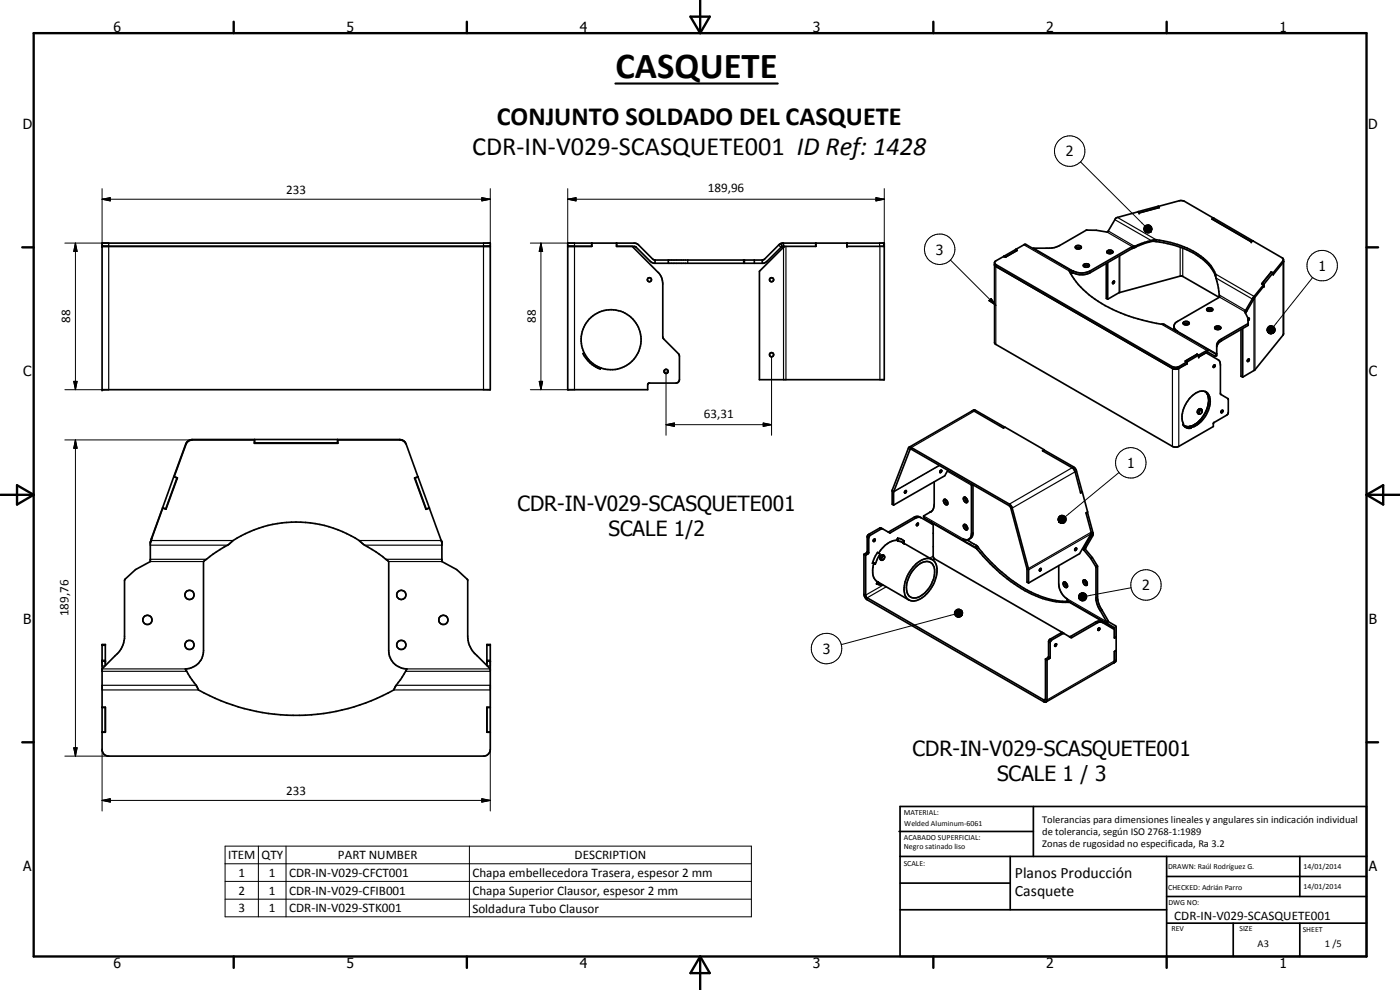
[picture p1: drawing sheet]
<svg xmlns="http://www.w3.org/2000/svg" width="420mm" height="297mm" viewBox="0 0 420 297" stroke-linecap="round" stroke-linejoin="round" font-family="sans-serif">
<g fill="none" stroke="#000" stroke-width=".51">
<path d="M30.6 73.9h116.5M30.6 72.9h116.5v44h-116.5zM177.6 72.9v1h-7.2M185 72.9v1h5.3l.5 .2 4.3 4.3 1.2 .6h32.8l1.1-.6 4.5-4.4M185.1 72.9v1M189.7 73.9l7.7 7.8a4.7 4.7 0 0 1 1.5 3.5v16l4.9 5.3 .1 7.4-.4 .8-.6 .2h-8.1l-.4 .5v1.5h-24v-44h20.2l.9 .4 4.4 4.4 .7 .3M196.6 78h32.2M196.6 78v1M200.6 78v1M226.4 78v1M228.8 78v1M234.3 73.1l31.1-.2v41h-37.5v-32.5l7.3-7.2"/>
<path d="M234.3 73.1l-4.8 4.6-.7 .3M234.3 73.1l.4 .9M235.1 72.9v1M235.1 73.9l-.4 .1M235.4 73.9l-.2 .3M235.5 73.9l-.3 .3M244.8 72.9v1M244.9 72.9v1h-9.8M254.2 72.9v1h11.2M254.2 72.9v1M265.2 72.9v1M298.5 79.5l53.4 31a1.91 1.91 0 0 0 1.9 0l2.4-1.4"/>
<path d="M298.5 79l53.4 31 .7 .2 1.2-.2 5.9-3.4M301.3 76.9l-2.4 1.4-.4 .4 .1 24.4 53.7 31 1.5-.2 10.3-5.9 .2-1.2 3.8-2.2 .5-.5v-4.5l-2.3-1.3v-.2v-8.6l-.2-1-.3-.4-3.9-2.3-2.2 1.3M301.3 76.9l.5 .2M304.8 74.8l.5 .3-3.5 2M304.8 74.8l2.7-1.5 .4 .1 13.4 7.7M304.8 74.8l-3.5 2.1M322.8 73.9a1.01 1.01 0 0 1 1.7 .4 1 1 0 0 1-1 .4 1 1 0 0 1-.8-.7zM322.8 74.5l.6-.3 1 .3M325.2 79.9a1.25 1.25 0 0 1 1.6 0M325.2 79.4a.9 .9 0 0 1 1-.3 .9 .9 0 0 1 .6 .8 .95 .95 0 0 1-.9 .3 .95 .95 0 0 1-.7-.7zM332 79v10.5l.4 .3M332.3 75.3a.99 .99 0 0 1 1.7 .4 1 1 0 0 1-1 .4 1 1 0 0 1-.8-.7z"/>
<path d="M332.4 75.7l.9-.1 .6 .3M332.4 75.7l-.1 .2M332.4 75.7v.2M332.4 78.8v11M339.8 74.5l-12.6 7.3a5.6 5.6 0 0 1-5.2 0M339.8 74l-12.6 7.3a5.5 5.5 0 0 1-5.2 0M339.8 74v.5M340.5 73.9l-.7 .1M340.5 73.9l.4 .2M340.9 74.1l-1.1 .4M341.6 63.5l-6.7 1.9-2.5 4.2-3.4-.5-2.9-.1-9.2 5.2-1.9 .3h-5.1M341.6 63.5l.3 .4"/>
<path d="M341.6 63.5h.1M345.5 72.2l.4 .2M345.9 72.4l-2.1 .5-2.9 1.2M345.9 72.4l1.1 .1M347 71.9l-3.5 .8-3 1.2M347 72.5a25.7 25.7 0 0 1 15.9 7.1l1.3 1.9 .6 1.3M347 71.9a25.1 25.1 0 0 1 16.4 7.8l1.4 2.5M347 71.9v.6M347.6 61.9l.3 .4M347.6 61.9l-6 1.6M347.6 61.9l6.3-1.7 1.3 .1 9 5.1M347.6 61.9v.1"/>
<path d="M347.9 62.3l-6 1.6M363.8 65.7v.1M363.8 65.7l.5-.3 11.7 6.9M363.8 65.7l11.7 6.8M364.2 65.4l-.4 .3 11.7 6.9M364.2 65.4v.1M376 72.3l9 5.2 .2 .4M376 72.3l-.5 .3M376 72.3h.1M385.1 78.7l-3 3.7M385.2 77.9l-3.1 3.9M385.2 78.4l-.1 .3"/>
<path d="M385.2 77.9v22.4l-8.6 10.7-3.7 2.2M385.2 78.3l-.1 .4M321.1 81.8l.5 .2M321.3 81.1l.6 .3M321.3 81.1l-.3 .1a20.6 20.6 0 0 0 8.6 9.2 51 51 0 0 0 19.9 7l13.4 7.7M321.3 81.1l-.3 .4M321.9 81.4l-.3 .6M322 81.3v.5M322 81.3l-.1 .1M322 81.8l-.4 .2M334 84.5h.5l-.4 .6-.2-.2zM352.3 98l.3 .8 .8 .6-.5-.1"/>
<path d="M355.2 96.7a1.1 1.1 0 0 1 1.7 .3 .89 .89 0 0 1-1 .6 .89 .89 0 0 1-.7-.9zM355.2 97.2l.6-.2 1 .2M362.2 92.8a1.04 1.04 0 0 1 1.8 .2 1 1 0 0 1-1 .4 1 1 0 0 1-.8-.6zM362.3 93.1l.7-.2 .8 .2M364.6 98.2a1.04 1.04 0 0 1 1.8 .2 1.02 1.02 0 0 1-1 .5 1.02 1.02 0 0 1-.8-.7zM364.7 98.6l.5-.2 1.1 .2M364.8 82.2v.6M364.8 82.8h.1M364.8 82.2v.3M364.8 82.7l.9 3.7 .3 2.8M365.8 89.2l-11.3-6.4-18.6 5-3.5 2M366 89v.2"/>
<path d="M366 89.2l-13.2 7.6a1.9 1.9 0 0 0-.3 2.3M372.4 98.8v14.1l.5 .3M372.9 98.6v14.6M374.1 93.4l-.3 .6M374.5 95.6h.4l-.3 .6M374.6 97.1l-8.9 5.3-.5 1.1v3.2l-.7 .1-2.2-1.2-2.6 1.5M376.1 89.3l-2.6 4.2a5.3 5.3 0 0 1 1 4.2l-8.5 5-.8 1.3M376.1 89.3l.2 .4M376.3 89.7l-2.6 4.2M376.4 88.9v.6M376.4 89.5l-.1 .2M376.4 88.9l-.3 .4"/>
<path d="M376.4 89.5h.1M378.7 85.1l.6 .2M378.7 85.1v.1M379.3 85.3l-2.9 3.6M379.3 85.3v.6l-2.9 3.6M381.5 81.7l-2.8 3.4M381.5 81.7h.1M381.5 81.7l.6 .1M382.1 82.4h.1M382.1 81.8l-.6-.1-2.8 3.4M382.1 81.8l-2.8 3.5M382.1 81.8v.6"/>
<path d="M175.3 105.9l-.3 .2a9.6 9.6 0 0 0 5.2 4.6l.1-.3M175.3 105.9a9 9 0 0 1 6.4-12.8 9 9 0 0 1 10.7 9.6 9 9 0 0 1-12.1 7.7M175.3 105.9a8.8 8.8 0 0 0 5 4.5M356.2 109.1h.1M359.7 106.6l-.4-.3-3.5 2 .4 .3v.5M359.7 106.6v.5M361.7 117.5l.5 .5M362.2 118l.3 .7M362.5 118.7l.2 .8M362.7 119.5l-.1 2M362.7 119.5v.5M362.9 105.1l1.9 1.1h.4"/>
<path d="M362.9 105.1h-.5l-2.7 1.5M364.3 109.6h.3l-.2 .6h-.3zM374.5 107.9h.4l-.3 .6-.3-.1zM76.4 132h-18.7l-1.3 .5-.6 .8-3.5 9.7 .9 .4-3.4 9.4-1-.4-3.5 9.8M76.4 132.9h25M76.4 131.9v1.1h25v-1h18.6l1.3 .5M101.3 131.9v1M121.4 132.5l.4 .5M272.8 134.2h.5l30 17.3 .5 .9 4.8 18.2 .1 4.3M272.8 134.2l-5 12.8-.1 4.3 .5 .3M291.8 123.2l.5-.2 .5 .1 8.8 5.1M291.8 123.2l.6 .2 8.7 5 .6-.2 11.7 6.8"/>
<path d="M291.8 123.2l-19 11M313.4 135l9.2 5.4 .5 1 1.7 6.2M313.4 135l-.4 .3M313.4 135l-.5 .3 9.2 5.3 .6 1 1.6 6.3 .5-.3M313.4 135h.1M355 127.3a2.65 2.65 0 0 0 3.6 .1M355.6 128.1l1.3 .1M356.9 128.2l.5 .3M357 128l.5 .2M357 128l-.1 .2M357.4 127.9l-.4 .1M357.5 128.2a8.3 8.3 0 0 0 5.4-9.5 2.54 2.54 0 0 0-4.1-.8 8.6 8.6 0 0 0-3.6 9.8l1.1 .7 1.1 .1"/>
<path d="M357.5 128.2l-.1 .3M358.2 127.6l-.5 .2M359.6 123a.74 .74 0 0 1 1.2 .1 .74 .74 0 0 1-.6 1.1h-.5l-.3-.4zM359.8 126.4l-.8 .7M360.7 122.9l-.7 .5-.1 .8M361.2 124.7l-1 1.3M361.8 123.6l-1.6 2.4-2 1.6M362.6 121.5l-.5 1.6-.8 1.5M362.6 121.5l-.5 1.6M362.7 120.9l-.1 .6M366.6 123.2h.4l-.4 .7-.2-.3zM366.9 123.1h.1"/>
<path d="M48.8 152.4l-3.4 9.4M48.8 152.4l.9 .3M49.7 152.7h.1M52.1 143l3.6-9.8 .6-.8 1.3-.5 63 .1a1.97 1.97 0 0 1 1.3 1.3l3.5 9.7M52.1 143l1 .4-3.4 9.3M52.1 143l-3.3 9.4M124.5 143.4h.1M124.5 143.4l3.4 9.3M125.4 143l-1 .4 3.4 9.4 1.1-.4-1 .3M125.4 143l.1 .1M125.5 143.1l7 19.2M125.5 143.1l-1 .3"/>
<path d="M127.9 152.7v.1M264.9 158.7h-.4l-3.7 2.3-.1 4.8-.9 .8M264.9 158.7l-.8-.3-3.6 2.1-.2 .5v4.5l-.2 .4-.8 .4M268.2 151.6v-4l4.9-12.8 .3-.1 29.7 17.2 5.1 18.6v4.2l.5 .2M271.6 147.3l.3-.1 .1 .3-.4 .5-.2-.3zM275.1 157.2l.3-.2a.37 .37 0 0 1 .1 .5 .37 .37 0 0 1-.5 .1zM276.4 155.3l3.7 2.1v9.6l.3 .6 38.4 22.2M276.4 155.3l-.9-.4-.9 .2-8.1 4.5M276.4 155.3l-.7-.1-1 .3-7.5 4.4-2.3-1.2M279 153.7l-1.8 1.1 .2 .6 12 6.9M279.4 156.6l.2 .5M279.6 153.5l-.6 .2"/>
<path d="M280.4 144.6v6.7l-.2 1.1-.6 1.1M282.2 141.2l.2-.1a.31 .31 0 0 1 .2 .5 .31 .31 0 0 1-.5 0zM283.2 149.9a.89 .89 0 0 1 1.1 .5 .89 .89 0 0 1-.2 1.1l-.8-.6zM283.7 149.8l.1 .8 .6 .6M284.4 141.1l-.9 1.6-15.3 8.9M289.2 149.3a.94 .94 0 0 1 1.2 1.2v.1a.89 .89 0 0 1-1.1-.2 .89 .89 0 0 1-.1-1.1zM289.2 157.5l.1-.1a.93 .93 0 0 1 .9 .5 .93 .93 0 0 1-.2 1.1l-.5-.3a1.06 1.06 0 0 1-.3-1.2zM289.6 149.2l.2 .8 .6 .5M289.6 157.4l.2 .8 .6 .5M291.5 145.6v14.5a1.6 1.6 0 0 1-1.4 1.9M291.7 145.3l-.2 .3M291.8 145.4l-.3 .2"/>
<path d="M292 145.5v14.7l-.4 1-.8 .6M324.7 147.6h.1M324.8 147.6l-.5 .2M324.8 147.6l1.6 6-.5 .3 1.6 6M326.3 153.6l1.7 6.3M327.5 160l.1 .2M327.5 159.9l-3.5 6.2-15.3 8.8M328 159.9l-.4 .3M328 159.9l.1 .5M45.3 162.2l-.2 .4v5.9l-4.4 2.4-3.3 3.1v17.6a7.7 7.7 0 0 1-2.8 5.1l-4 4M45.3 162.2l-.2 .7M45.4 161.8h.1"/>
<path d="M45.4 161.8v.3M61.1 168.5l2.8-2.2 5-3.2a13.3 13.3 0 0 1 4.8-3 34.5 34.5 0 0 1 34.7 2.6l1 .9a35.4 35.4 0 0 1 7 4.7l.3 .2v26.7a5.5 5.5 0 0 0 5.4 5.5l-3.8 6.1a59.1 59.1 0 0 1-58.8 0l-3.9-6.1a5.5 5.5 0 0 0 5.5-5.5zM132.5 162.3l.1 .6M132.5 162.3l.1 6.2a16.8 16.8 0 0 1 7.8 5.5v16.9a7.4 7.4 0 0 0 2.8 5.8l3.9 4M259.3 166.3v12l.3 .9 .4 .6 53.6 30.9 .5-.2 .1-.5v-12M259.3 166.3l.5 .3M259.8 166.6v12.1l.3 .6 53.3 30.8 .4-.4v-12M262.2 162l.3-.3a.37 .37 0 0 1 .1 .5 .37 .37 0 0 1-.5 .1zM262.2 169.1a5 5 0 0 0 .8 5.3l9.7 5.6M263 175.2l1.1 .3h.8M263.3 165.7l.8 .5-1.4 3-.9-.2zM263.4 174.6l-.4 .6"/>
<path d="M263.9 174.9l-.9 .3M265.4 166.8a.9 .9 0 0 1-.8 1.3M265.4 166.8h-.2a.87 .87 0 0 0-.6 1.1l.1 .2M265.4 166.8a.78 .78 0 0 0-1.3 .2 .78 .78 0 0 0 .5 1.1M269.1 162.1a7.2 7.2 0 0 0-5.4 3.9M269.1 162.1l.6 .3M269.4 161.5l1.1 .2a1.24 1.24 0 0 1 .8 1.3M269.4 161.5l.3 .9M269.4 161.5l-.3 .6M269.7 162.4l.8 .2 9.3 5.3M274.8 170.2a3.6 3.6 0 0 1 4.9-1.1 5.9 5.9 0 0 1-.1 6 6.9 6.9 0 0 1-5.4 4.3 2.53 2.53 0 0 1-2.2-3.1 9.8 9.8 0 0 1 2.8-6.1zM274.9 169.2a4.7 4.7 0 0 1 4.7-1.4 4.1 4.1 0 0 1 1.4 5 9.8 9.8 0 0 1-6.5 7.5 2.92 2.92 0 0 1-3.2-3.5 11.3 11.3 0 0 1 3.6-7.6z"/>
<path d="M289.4 162.3l3.4 2M289.7 161.9l-.3 .4M290.1 162l3 1.7M290.1 162l-1.1-.4 .4 .7M292.8 164.3l.4 .5M293.1 163.7l.6 .8M293.1 163.7l-.3 .6M293.2 164.8a44.7 44.7 0 0 0 20.7 15.1l1 .2a15.6 15.6 0 0 0 6.1 .5M293.7 164.5a44.1 44.1 0 0 0 21 15.2l3.1 .6 3 .2M293.7 164.5l-.5 .3M312.1 170.7l.4-.1-.3 .7-.3-.1zM317.7 169.7v5.6a5.5 5.5 0 0 0 2.6 4.4l.1 .5 12 6.9"/>
<path d="M319.1 174.8a.97 .97 0 0 1 1 .4 .97 .97 0 0 1 0 1.1 1.13 1.13 0 0 1-1-1.5zM319.6 174.6v.7l.8 .7M322.6 164.7l.2-.2a.31 .31 0 0 1 .2 .4 .31 .31 0 0 1-.5 .1zM325.1 174.1a.8 .8 0 0 1 1.2 .8v.5a.91 .91 0 0 1-1.1-.2 .91 .91 0 0 1-.1-1.1zM325.3 165.1l2.1 2.5M325.5 174l.1 .6 .7 .7M325.7 164.8l2.1 2.5M325.7 164.8l-.4 .3M327.4 167.6l1.5 2.6v9.5a7.9 7.9 0 0 0 1.3 3.6M327.6 160.2v.2M327.6 160.4l-2.2 3.9-.1 .8M327.8 167.3l1.6 2.5v9.7l.6 2.2 .7 1.3"/>
<path d="M327.8 167.3l-.4 .3M328.1 160.4l-2.4 4.4M328.1 160.4h-.5M30.6 198.4h1M31.6 199.7v-6.3h-1v31.8l.5 1 1.2 .7h113.1l1.2-.7 .5-1.3v-31.5h-1v6.3M146.1 198.4h1M313.8 197.7l.4 .3M316.7 193.3l.3-.1 .1 .1-.3 .6-.3-.1zM318.8 189.8l-3.9 2.2-.2 .4v4.5l-.3 .5-.6 .3M318.8 189.8l.5 .3M319.3 190.1l-3.7 1.9-.3 .4-.1 5-1 .6M321 180.6h.1"/>
<path d="M321 180.6l-.1 .1M329.6 188.5l.3-.1 .2 .2-.4 .5-.2-.2zM330.2 183.3l1.9 3.2M330.7 183l-.5 .3M330.7 183l1.9 3.2M330.9 186.8a1.51 1.51 0 0 0-1.7 .1l-7.6 4.4-2.3-1.2M330.9 186.8l-1-.4-.9 .1-8.1 4.5M330.9 186.8l3.6 2.1M332.1 186.5l.3 .6M332.4 187.1l2 1.2 .1 3.1 .4-.3M332.6 186.2l-.5 .3M332.6 186.2l.1 .4 2.1 1.2 .2 .5v9.7l-.2 .5-.6 .4"/>
<path d="M334.2 198.9l-20.3 11.7M334.9 195.2h.1M335 195.2l-.5 .3M335 195.2l-.5 .3v3l-.3 .4M30.6 212.2h1v7.5h-1M30.6 212.3h1M30.6 219.6h1M146.1 212.3h1M146.1 219.6h1M147.1 212.2h-1v7.5h1M269.8 249.5h40.3M270.1 242h140v45h-140z"/>
<path d="M270.1 257h140M303.2 257v16M310.1 242v15M350.1 257v30M390.1 257v12M270.1 265h33.1M270.1 273h80M350.1 277h60M350.1 269h60M350.1 263h60M370.1 277v10M390.1 277v10"/>
<circle cx="194.9" cy="83.9" r=".61"/>
<circle cx="231.5" cy="83.9" r=".61"/>
<circle cx="199.9" cy="111.4" r=".63"/>
<circle cx="231.6" cy="106.4" r=".63"/>
<circle cx="56.9" cy="178.5" r="1.37"/>
<circle cx="120.4" cy="178.5" r="1.38"/>
<circle cx="44.2" cy="186" r="1.38"/>
<circle cx="56.9" cy="193.5" r="1.36"/>
<circle cx="120.4" cy="193.5" r="1.39"/>
<circle cx="133.1" cy="186" r="1.38"/>
</g>
<g fill="#000">
<circle cx="30.6" cy="73.9" r=".25"/>
<circle cx="30.6" cy="72.9" r=".25"/>
<circle cx="254.2" cy="73.9" r=".25"/>
<circle cx="265.2" cy="72.9" r=".25"/>
<circle cx="301.3" cy="76.9" r=".25"/>
<circle cx="304.8" cy="74.8" r=".25"/>
<circle cx="341.9" cy="63.9" r=".25"/>
<circle cx="375.5" cy="72.5" r=".25"/>
<circle cx="321.9" cy="81.4" r=".25"/>
<circle cx="379.3" cy="85.9" r=".25"/>
<circle cx="30.6" cy="116.9" r=".25"/>
<circle cx="355.8" cy="108.3" r=".25"/>
<circle cx="359.3" cy="106.3" r=".25"/>
<circle cx="359.7" cy="107.1" r=".25"/>
<circle cx="53.1" cy="143.4" r=".25"/>
<circle cx="30.6" cy="198.4" r=".25"/>
<circle cx="31.6" cy="198.4" r=".25"/>
<circle cx="146.1" cy="198.4" r=".25"/>
<circle cx="147.1" cy="198.4" r=".25"/>
</g>
<g fill="none" stroke="#000" stroke-width=".35">
<path d="M32.6 72.9v44M145.1 72.9v44M172.4 72.9v44M206.4 78v1M223.1 78v1M223.5 78v1M233.7 73.5l.7 .7M235.2 74.2v39.7M235.9 73.9v40M264 72.9v1M264.1 73.9v40M298.9 79.4v23.9"/>
<path d="M307.3 73.4l13.6 7.9M310.2 74.5l11.8 6.8M332.3 69.6l7.5 4.4M332.6 69.3l7.9 4.6M334.6 65.9l10.9 6.3M335.4 65.2l11.6 6.7M335.9 76.8v11M336.1 76.7v11.1M354.2 74.2v8.6M355 74.5v8.4M385.1 78.2v.6M385.1 78.7v21.8"/>
<path d="M327.2 81.3v.5M348.6 97.3l13.6 7.9M353.4 99.4l11.8 6.8M364.8 82.2l11.6 6.7M364.9 83.4l11.3 6.5M365.9 88.5l7.9 4.6M366 89.2l7.5 4.3M374.5 97.1v.6M376.3 89.6v21.6M376.6 89.2v21.8M351.9 110v23.9M353.8 110v23.9"/>
<path d="M366.6 101.7v.5M55.7 133.2l.2 .1M57.6 131.9v.1M120 131.9v.1M272.6 134.5l.5 .4 .2-.2M281.8 139.6l-13.5 7.8-.5-.4M282 139.7l-13.8 7.9-.5-.2M292.8 123.1l-19.3 11.2v.5M264.1 158.4l.4 .3M266.8 159.6l.5 .2M274.3 155.2l.4 .3M277.2 154.8l11.8 6.8"/>
<path d="M279.6 156.9l13.6 7.9M284.3 141.4l7.2 4.2M292 159.9l-.5 .2M322.2 140.1l-19.3 11.2v.5M323.1 141.4l-19.3 11h-.5M327.5 159.7l-18.9 10.9-.4-.1M45.1 168.5h16M45.1 167.8h16.9M45.1 163.6h23.2M45.3 162.2h24.7M45.5 161.4l.1 .1M107.8 162.2h24.6"/>
<path d="M109.4 163.6h23.2M115.8 167.8h16.8M116.7 168.5h15.9M260 165.9l.5 .3M260.3 165.5l.4 .3M260.3 161.2l.4 .2M260.7 160.3l.5 .3M265 175.6l-5.2 3-.5-.3M266 176.1l-5.7 3.3v.6M280.1 166.9l-1.1 .5M280.5 167.7l-.6 .3M320.3 179.7l11.8 6.8"/>
<path d="M324.8 164.8l.5 .3M325.2 164l.3 .1M327.2 160.5l.7 .4M327.4 160.1l.2 .1M327.4 160.2l-18.7 10.8-.5-.3M329.3 169.7l-.5 .3M329.4 170l-.5 .2M329.4 179.1l-.5 .3M30.6 198.1h1M30.6 193.7h1M30.6 199.8h.8M146.1 198.1h1"/>
<path d="M146.1 193.7h1M146.3 199.8h.8M314.4 197.4l.5 .2M314.7 196.9l.5 .3M314.7 192.6l.5 .3M315.2 191.8l.4 .2M318.5 189.9l.5 .2M320.8 180.7l13.7 7.9M321.3 191l.4 .3M328.7 186.7l.5 .2M335 198l-20.8 12-.4-.3-.5 .3v.6M30.6 200.7h25"/>
<path d="M30.6 201.4h25.4M30.6 207h29M30.6 205.6h28.3M118.2 207h28.9M118.9 205.6h28.2M121.7 201.4h25.4M122.1 200.7h25"/>
</g>
<g fill="none" stroke="#000" stroke-width=".3">
<path d="M30.6 59.8l2.5-.5v1zM30.6 59.8h116.5M30.6 56.6v17.3M144.6 59.3l2.5 .5-2.5 .5zM147.1 56.6v17.3M170.4 59.8l2.5-.5v1zM170.4 59.8h95M170.4 56.6v17.3M262.9 59.3l2.5 .5-2.5 .5zM265.4 56.6v17.3M324.3 48.6l19.3 19.2M19.5 72.9h13.1"/>
<path d="M22.6 72.9l.5 2.5h-1zM22.6 72.9v44M159.2 72.9h11.2M162.3 72.9l.5 2.5h-1zM162.3 72.9v44M285.2 78l13.7 13.6M343.2 68.6l2.2 1-2.1-.7zM343.3 68.9l2.1 .7-2-.4zM343.3 68.4l2.1 1.2-2.2-1zM343.4 68.1l2 1.5-2.1-1.2zM343.4 69.2l2 .4-1.9-.2zM343.5 69.4l1.9 .2h-1.7z"/>
<path d="M343.5 67.9l1.9 1.7-2-1.5zM343.7 67.7l.2-.1 1.5 2zM343.7 67.7l1.7 1.9-1.9-1.7zM343.7 69.6h1.7l-1.5 .2zM343.9 69.8l1.5-.2zM343.9 67.6l.3-.1 1.2 2.1zM344.1 69.8l1.3-.2zM344.2 67.5l.3-.1 .9 2.2zM344.4 69.9l1-.3zM344.5 67.4h.2l.7 2.2zM344.7 69.9l.7-.3zM344.7 67.4l.3 .1 .4 2.1z"/>
<path d="M344.9 69.8l.5-.2zM345 67.5l.2 .2 .2 1.9zM345.2 69.7l.2-.1zM345.2 67.7l.2 .2v1.7zM345.4 67.9l.2 .2-.2 1.5zM345.6 68.1l-.2 1.5zM345.6 69.1l-.2 .5zM345.7 68.3l-.3 1.3zM345.7 68.8l-.3 .8zM345.7 68.6l-.3 1zM296.7 90.2l.8-.7 1.4 2.1zM380.2 99l.5 .9z"/>
<path d="M380.3 98.7l.4 1.2zM380.3 99.2l.4 .7zM380.3 98.5l.4 1.4zM380.4 99.5l.3 .4zM380.4 98.2l.2-.2 .1 1.9zM380.4 98.2l.3 1.7-.4-1.4zM380.5 99.7l.2 .2zM380.6 98l.3-.2-.2 2.1zM380.7 99.9l.5 .3zM380.7 99.9l.8 .3zM380.7 99.9l1 .3zM380.7 99.9l1.3 .2z"/>
<path d="M380.7 99.9h1.5zM380.7 99.9l1.7-.2-.2 .2zM380.7 99.9l1.9-.3zM380.7 99.9l2-.6-.1 .3zM380.7 99.9l2-.8v.2zM380.7 99.9l2-1.1v.3zM380.7 99.9l1.9-1.4 .1 .3zM380.7 99.9l1.8-1.6 .1 .2zM380.8 97.8v2.1M380.9 97.8l.2-.1-.4 2.2zM381.1 97.7h.3l-.7 2.2zM381.4 97.7h.2l-.9 2.2z"/>
<path d="M381.6 97.7l.3 .1-1.2 2.1zM381.9 97.8l.2 .1-1.4 2zM382.1 97.9l.2 .1-1.6 1.9zM382.3 98l.2 .3-1.8 1.6zM393.9 83.3l-11.6 14.7M19.5 116.9h13.1M22.1 114.4h1l-.5 2.5zM159.2 116.9h11.2M161.8 114.4h1l-.5 2.5zM199.9 111.4v19.2M231.6 107.1v23.5M19.5 132h38.2"/>
<path d="M22.6 132l.5 2.5h-1zM22.6 132v94.9M199.9 127.4l2.5-.5v1zM199.9 127.4h31.7M229.1 126.9l2.5 .5-2.5 .5zM317.5 155.6l.3 1zM317.5 155.9l.3 .7zM317.6 156.1l.2 .5zM317.6 155.3l.2 1.3zM317.7 156.4l.1 .2zM317.7 155.1l.1 1.5zM317.8 156.6l.4 .3z"/>
<path d="M317.8 156.6l.7 .4zM317.8 156.6l.9 .5zM317.8 156.6l1.2 .4zM317.8 156.6l1.5 .4zM317.8 156.6l1.7 .2-.2 .2zM317.8 156.6h1.9l-.2 .2zM317.8 156.6l2.1-.2-.2 .2zM317.8 156.6l2.1-.4v.2zM317.8 156.6l2.2-.7-.1 .3zM317.8 156.6l2.2-1v.3zM317.8 156.6l2.1-1.2 .1 .2zM317.8 156.6l2-1.5 .1 .3z"/>
<path d="M317.8 156.6l1.8-1.7 .2 .2zM317.8 156.5h2.1M317.9 154.9l.2-.2-.3 1.9zM317.9 154.9l-.1 1.7-.1-1.5zM318.1 154.7l.3-.1-.6 2zM318.4 154.6h.2l-.8 2zM318.6 154.6h.3l-1.1 2zM318.9 154.6h.3l-1.4 2zM319.2 154.6l.2 .2-1.6 1.8zM319.4 154.8l.2 .1-1.8 1.7zM335.8 141.8l-16.1 13.2M261.8 169l.9 .2z"/>
<path d="M263.4 174.6l.5 .3-.9 .3zM269.4 161.5l.3 .9-.6-.3zM271.3 162.3l.1 .9-.5-.3zM323.7 179v.3zM323.7 179.3l.2 .5zM323.7 179.3l.4 .7zM323.7 179.3l.6 .8zM323.7 179.3l.9 1zM323.7 179.3l1.1 1zM323.7 179.3l1.4 1h-.3zM323.7 179.3l1.7 1h-.3zM323.7 179.3l1.9 .8-.2 .2z"/>
<path d="M323.7 179.3l2.1 .7-.2 .1zM323.7 179.3l2.3 .4-.2 .3zM323.7 179.3l2.4 .2-.1 .2zM323.7 179.3l2.5-.1-.1 .3zM323.7 179.3l2.5-.3v.2zM323.7 179.3l2.4-.6 .1 .3zM323.7 179.3l2.3-.8 .1 .2zM323.7 179.3l2.1-1.1 .2 .3zM323.7 179.3l2-1.2 .1 .1zM323.7 179.3l1.7-1.4 .3 .2zM323.7 178.8v.5zM323.7 179.4h2.5"/>
<path d="M323.8 178.5l-.1 .8zM324 178.3l-.3 1zM324.1 178.1l.3-.1-.7 1.3zM324.1 178.1l-.4 1.2zM324.4 178l.2-.2-.9 1.5zM324.6 177.8h.3l-1.2 1.5zM324.9 177.8h.3l-1.5 1.5zM325.2 177.8l.2 .1-1.7 1.4zM339.4 176.4l-13.2 2.5M286.4 183.9l2.5-.3-2.5 .5zM286.4 184.1l2.5-.5-2.4 .8zM286.4 183.8h2.5"/>
<path d="M286.5 183.6h2.4l-2.5 .3zM286.5 184.3l-34 9.1M286.5 183.5h2.4M286.5 184.4l2.4-.8-2.3 1.1zM286.6 183.4l2.3 .2h-2.4zM286.6 184.7l2.3-1.1-2.1 1.3zM286.7 183.2l.2-.2 2 .6zM286.7 183.2l2.2 .4-2.3-.2zM286.8 184.9l2.1-1.3-1.9 1.4zM286.9 183l.3-.2 1.7 .8zM287 185l1.9-1.4-1.6 1.6zM287.2 182.8h.2l1.5 .8z"/>
<path d="M287.3 185.2l1.6-1.6-1.4 1.6zM287.4 182.8l1.5 .8zM287.7 182.8h.2l1 .8zM287.9 182.8l1 .8zM288.2 182.9l.7 .7zM288.4 183l.5 .6zM288.6 183.2l.3 .4zM288.9 183.6l-1.1 1.6h-.3zM288.9 183.6l-.8 1.6h-.3zM288.9 183.6l-.6 1.4-.2 .2zM288.9 183.6l-.6 1.4zM288.9 183.6l-.4 1.3z"/>
<path d="M288.9 183.6l-.2 1.1zM288.9 183.6l-.1 .8zM288.9 183.6v.6zM288.9 183.6v.3zM19.5 226.9h13.1M22.1 224.4h1l-.5 2.5zM30.6 224.9v18.4M144.6 239.6l2.5 .6-2.5 .5zM147.1 224.9v18.4M30.6 240.2l2.5-.6v1.1zM30.6 240.2h116.5M67.6 253.9h157.9v21.2h-157.9z"/>
<path d="M67.6 259.2h157.9M77.5 253.9v21.2M85.8 253.9v21.2M140.9 253.9v21.2M67.6 264.5h157.9M67.6 269.8h157.9"/>
<circle cx="321" cy="45.3" r="4.6"/>
<circle cx="282" cy="74.8" r="4.6"/>
<circle cx="396.8" cy="79.7" r="4.6"/>
<circle cx="339.4" cy="138.9" r="4.6"/>
<circle cx="343.9" cy="175.5" r="4.6"/>
<circle cx="248" cy="194.6" r="4.6"/>
</g>
<g fill="#000">
<path d="M30.6 59.8l2.5-.5v1zM170.4 59.8l2.5-.5v1zM22.6 72.9l.5 2.5h-1zM144.6 59.3l2.5 .5-2.5 .5zM162.3 72.9l.5 2.5h-1zM262.9 59.3l2.5 .5-2.5 .5zM345.6 69.1l-.2 .5zM345.7 68.8l-.3 .8zM345.7 68.6l-.3 1zM345.7 68.3l-.3 1.3zM345.6 68.1l-.2 1.5zM345.4 67.9l.2 .2-.2 1.5z"/>
<path d="M345.2 67.7l.2 .2v1.7zM344.7 67.4l.3 .1 .4 2.1zM344.5 67.4h.2l.7 2.2zM344.2 67.5l.3-.1 .9 2.2zM343.9 67.6l.3-.1 1.2 2.1zM343.7 67.7l.2-.1 1.5 2zM343.7 67.7l1.7 1.9-1.9-1.7zM343.5 67.9l1.9 1.7-2-1.5zM343.4 68.1l2 1.5-2.1-1.2zM343.3 68.4l2.1 1.2-2.2-1zM343.2 68.6l2.2 1-2.1-.7zM343.3 68.9l2.1 .7-2-.4z"/>
<path d="M343.5 69.4l1.9 .2h-1.7zM343.7 69.6h1.7l-1.5 .2zM343.9 69.8l1.5-.2zM344.1 69.8l1.3-.2zM344.4 69.9l1-.3zM344.7 69.9l.7-.3zM344.9 69.8l.5-.2zM345.2 69.7l.2-.1zM296.7 90.2l.8-.7 1.4 2.1zM380.7 99.9l.5 .3zM380.7 99.9l.8 .3zM380.7 99.9l1 .3z"/>
<path d="M380.7 99.9l1.3 .2zM380.7 99.9h1.5zM380.7 99.9l1.7-.2-.2 .2zM380.7 99.9l1.9-.3zM380.7 99.9l2-.6-.1 .3zM380.7 99.9l2-.8v.2zM380.7 99.9l2-1.1v.3zM380.7 99.9l1.9-1.4 .1 .3zM380.7 99.9l1.8-1.6 .1 .2zM382.3 98l.2 .3-1.8 1.6zM382.1 97.9l.2 .1-1.6 1.9zM381.9 97.8l.2 .1-1.4 2z"/>
<path d="M381.6 97.7l.3 .1-1.2 2.1zM381.4 97.7h.2l-.9 2.2zM381.1 97.7h.3l-.7 2.2zM380.4 98.2l.2-.2 .1 1.9zM380.4 98.2l.3 1.7-.4-1.4zM380.3 98.5l.4 1.4zM380.3 98.7l.4 1.2zM380.2 99l.5 .9zM380.3 99.2l.4 .7zM380.4 99.5l.3 .4zM380.5 99.7l.2 .2zM22.1 114.4h1l-.5 2.5z"/>
<path d="M161.8 114.4h1l-.5 2.5zM22.6 132l.5 2.5h-1zM199.9 127.4l2.5-.5v1zM229.1 126.9l2.5 .5-2.5 .5zM317.8 156.6l.4 .3zM317.8 156.6l.7 .4zM317.8 156.6l.9 .5zM317.8 156.6l1.2 .4zM317.8 156.6l1.5 .4zM317.8 156.6l1.7 .2-.2 .2zM317.8 156.6h1.9l-.2 .2zM317.8 156.6l2.2-.7-.1 .3z"/>
<path d="M317.8 156.6l2.2-1v.3zM317.8 156.6l2.1-1.2 .1 .2zM317.8 156.6l2-1.5 .1 .3zM317.8 156.6l1.8-1.7 .2 .2zM319.4 154.8l.2 .1-1.8 1.7zM319.2 154.6l.2 .2-1.6 1.8zM318.9 154.6h.3l-1.4 2zM318.6 154.6h.3l-1.1 2zM318.4 154.6h.2l-.8 2zM318.1 154.7l.3-.1-.6 2zM317.9 154.9l.2-.2-.3 1.9zM317.9 154.9l-.1 1.7-.1-1.5z"/>
<path d="M317.7 155.1l.1 1.5zM317.6 155.3l.2 1.3zM317.5 155.6l.3 1zM317.5 155.9l.3 .7zM317.6 156.1l.2 .5zM317.7 156.4l.1 .2zM261.8 169l.9 .2zM263.4 174.6l.5 .3-.9 .3zM269.4 161.5l.3 .9-.6-.3zM271.3 162.3l.1 .9-.5-.3zM323.7 179.3l.2 .5zM323.7 179.3l.4 .7z"/>
<path d="M323.7 179.3l.6 .8zM323.7 179.3l.9 1zM323.7 179.3l1.1 1zM323.7 179.3l1.4 1h-.3zM323.7 179.3l1.7 1h-.3zM323.7 179.3l1.9 .8-.2 .2zM323.7 179.3l2.1 .7-.2 .1zM323.7 179.3l2.3 .4-.2 .3zM323.7 179.3l2.4-.6 .1 .3zM323.7 179.3l2.3-.8 .1 .2zM323.7 179.3l2.1-1.1 .2 .3zM323.7 179.3l2-1.2 .1 .1z"/>
<path d="M323.7 179.3l1.7-1.4 .3 .2zM325.2 177.8l.2 .1-1.7 1.4zM324.9 177.8h.3l-1.5 1.5zM324.6 177.8h.3l-1.2 1.5zM324.4 178l.2-.2-.9 1.5zM324.1 178.1l.3-.1-.7 1.3zM324.1 178.1l-.4 1.2zM324 178.3l-.3 1zM323.8 178.5l-.1 .8zM323.7 178.8v.5zM323.7 179v.3zM288.6 183.2l.3 .4z"/>
<path d="M288.4 183l.5 .6zM288.2 182.9l.7 .7zM287.9 182.8l1 .8zM287.7 182.8h.2l1 .8zM287.4 182.8l1.5 .8zM287.2 182.8h.2l1.5 .8zM286.9 183l.3-.2 1.7 .8zM286.7 183.2l.2-.2 2 .6zM286.7 183.2l2.2 .4-2.3-.2zM286.4 183.9l2.5-.3-2.5 .5zM286.4 184.1l2.5-.5-2.4 .8zM286.5 184.4l2.4-.8-2.3 1.1z"/>
<path d="M286.6 184.7l2.3-1.1-2.1 1.3zM286.8 184.9l2.1-1.3-1.9 1.4zM287 185l1.9-1.4-1.6 1.6zM287.3 185.2l1.6-1.6-1.4 1.6zM288.9 183.6l-1.1 1.6h-.3zM288.9 183.6l-.8 1.6h-.3zM288.9 183.6l-.6 1.4-.2 .2zM288.9 183.6l-.6 1.4zM288.9 183.6l-.4 1.3zM288.9 183.6l-.2 1.1zM288.9 183.6l-.1 .8zM288.9 183.6v.6z"/>
<path d="M288.9 183.6v.3zM22.1 224.4h1l-.5 2.5zM30.6 240.2l2.5-.6v1.1zM144.6 239.6l2.5 .6-2.5 .5z"/>
</g>
<g fill="none" stroke="#000" stroke-width=".71">
<path d="M10.1 9.9h400v277.1h-400zM70.1 6.5v3.4M140.1 6.5v3.4M207.2 5h5.8l-2.9 4.9zM210.1 0v9.9M280.1 6.5v3.4M350.1 6.5v3.4M6.7 74.2h3.4M410.1 74.2h3.5M.1 148.5h10M5.1 145.6l5 2.9-5 2.9zM410.1 148.5h10"/>
<path d="M410.1 148.5l5-2.9v5.8zM6.7 222.7h3.4M410.1 222.7h3.5M70.1 287v3.4M140.1 287v3.4M210.1 287v10M210.1 287l2.9 5h-5.8zM280.1 287v3.4M350.1 287v3.4"/>
</g>
<path d="M317.8 156.4h2.1M323.7 179.5h2.4" fill="none" stroke="#000" stroke-width=".42"/>
<path d="M323.7 179.2h2.5" fill="none" stroke="#000" stroke-width=".34"/>
<path d="M343.4 69.4h2M345.2 67.5v2.1M380.9 97.7v2.2" fill="none" stroke="#000" stroke-width=".38"/>
<path d="M184.7 25.1h48.7" fill="none" stroke="#000" stroke-width=".63"/>
<text font-size="11" x="184.7" y="23.5">CASQUETE</text>
<g font-size="7.9">
<text x="149.1" y="37.6">CONJUNTO SOLDADO DEL CASQUETE</text>
<text x="141.7" y="46.7">CDR-IN-V029-SCASQUETE001 ID Ref: 1428</text>
</g>
<g font-size="6.3">
<text x="155.3" y="153.4">CDR-IN-V029-SCASQUETE001</text>
<text x="182.6" y="161">SCALE 1/2</text>
<text x="273.9" y="226.7">CDR-IN-V029-SCASQUETE001</text>
<text x="299.2" y="234.3">SCALE 1 / 3</text>
</g>
<g font-size="4.7">
<text x="304.6" y="263.5">Planos Producción</text>
<text x="304.6" y="268.9">Casquete</text>
</g>
<g font-size="4.2">
<text x="34" y="9.6">6</text>
<text x="104" y="9.6">5</text>
<text x="174" y="9.6">4</text>
<text x="244" y="9.6">3</text>
<text x="314" y="9.6">2</text>
<text x="384" y="9.6">1</text>
<text x="6.8" y="38.7">D</text>
<text x="410.6" y="38.7">D</text>
<text x="319.9" y="46.9">2</text>
<text x="280.9" y="76.4">3</text>
<text x="395.7" y="81.2">1</text>
<text x="7" y="112.9">C</text>
<text x="410.8" y="112.9">C</text>
<text x="338.2" y="140.5">1</text>
<text x="342.8" y="177.1">2</text>
<text x="7" y="187.1">B</text>
<text x="410.8" y="187.1">B</text>
<text x="246.9" y="196.2">3</text>
<text x="7" y="261.4">A</text>
<text x="410.8" y="261.4">A</text>
<text x="34" y="290.4">6</text>
<text x="104" y="290.4">5</text>
<text x="174" y="290.4">4</text>
<text x="244" y="290.4">3</text>
<text x="314" y="290.4">2</text>
<text x="384" y="290.4">1</text>
</g>
<g font-size="3.9">
<text x="85.9" y="58.3">233</text>
<text x="212.4" y="57.7">189,96</text>
<text x="21.1" y="96.9" transform="rotate(-90 21.1 96.9)">88</text>
<text x="160.8" y="96.9" transform="rotate(-90 160.8 96.9)">88</text>
<text x="211.3" y="125.4">63,31</text>
<text x="20.6" y="184.9" transform="rotate(-90 20.6 184.9)">189,76</text>
<text x="85.9" y="238.6">233</text>
<text x="68.5" y="257.8">ITEM</text>
<text x="78.5" y="257.8">QTY</text>
<text x="101.4" y="257.8">PART NUMBER</text>
<text x="172.5" y="257.8">DESCRIPTION</text>
<text x="71.6" y="263.1">1</text>
<text x="80.7" y="263.1">1</text>
<text x="86.8" y="263.1">CDR-IN-V029-CFCT001</text>
<text x="141.8" y="263.2">Chapa embellecedora Trasera, espesor 2 mm</text>
<text x="71.6" y="268.4">2</text>
<text x="80.7" y="268.4">1</text>
<text x="86.8" y="268.4">CDR-IN-V029-CFIB001</text>
<text x="141.8" y="268.5">Chapa Superior Clausor, espesor 2 mm</text>
<text x="71.6" y="273.7">3</text>
<text x="80.7" y="273.7">1</text>
<text x="86.8" y="273.7">CDR-IN-V029-STK001</text>
<text x="141.8" y="273.8">Soldadura Tubo Clausor</text>
<text x="352.4" y="276">CDR-IN-V029-SCASQUETE001</text>
</g>
<g font-size="3.1">
<text x="312.7" y="246.8">Tolerancias para dimensiones lineales y angulares sin indicación individual</text>
<text x="312.7" y="250.4">de tolerancia, según ISO 2768-1:1989</text>
<text x="312.7" y="254">Zonas de rugosidad no especificada, Ra 3.2</text>
<text x="377.4" y="284.1">A3</text>
<text x="397.6" y="284.2">1 /5</text>
</g>
<g font-size="2.4">
<text x="271.2" y="244.4">MATERIAL:</text>
<text x="271.3" y="252">ACABADO SUPERFICIAL:</text>
<text x="271.4" y="247.9">Welded Aluminum-6061</text>
<text x="271.3" y="254.6">Negro satinado liso</text>
<text x="271.2" y="259.7">SCALE:</text>
<text x="350.6" y="260.8">DRAWN: Raúl Rodríguez G.</text>
<text x="391.2" y="260.6">14/01/2014</text>
<text x="350.6" y="267.1">CHECKED: Adrián Parro</text>
<text x="391.2" y="266.7">14/01/2014</text>
<text x="350.6" y="271.4">DWG NO:</text>
<text x="351.6" y="279.3">REV</text>
<text x="372" y="279.4">SIZE</text>
<text x="391" y="279.6">SHEET</text>
</g>
</svg>
